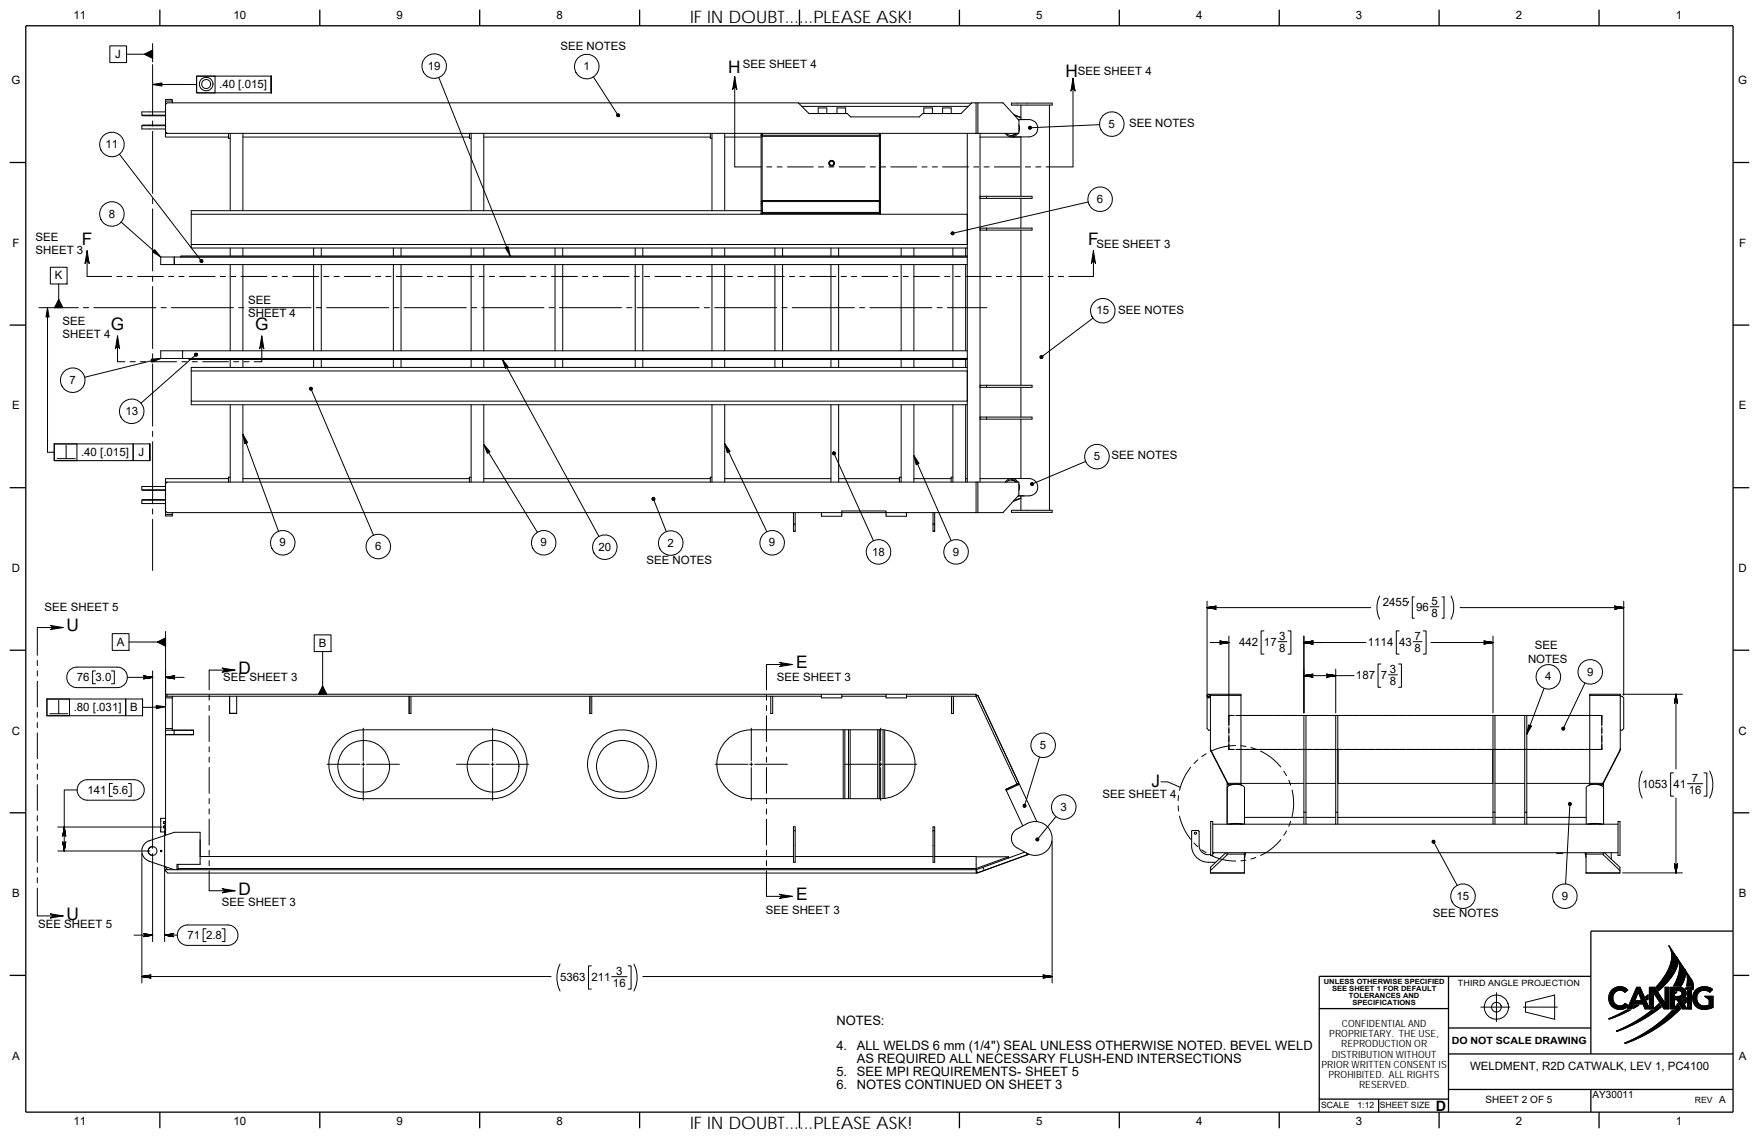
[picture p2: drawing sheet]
<svg xmlns="http://www.w3.org/2000/svg" width="432mm" height="279mm" viewBox="0 0 432 279" stroke-linecap="round" stroke-linejoin="round" font-family="sans-serif">
<g fill="none" stroke="#000" stroke-width=".32">
<path d="M6.3 6.3h419.1v266.8h-419.1zM39.2 2.4v3.9M78.5 2.4v3.9M117.8 2.4v3.9M157 2.4v3.9M196.3 2.4v3.9M235.5 2.4v3.9M274.8 2.4v3.9M314 2.4v3.9M353.3 2.4v3.9M392.5 2.4v3.9M2.4 39.9h3.9"/>
<path d="M425.4 39.9h4M2.4 79.8h3.9M425.4 79.8h4M2.4 119.7h3.9M425.4 119.7h4M6.3 139.7h.1M425.4 139.7h.1M2.4 159.6h3.9M425.4 159.6h4M2.4 199.6h3.9M425.4 199.6h4M2.4 239.5h3.9"/>
<path d="M355.6 239.7v33.4M390.5 239.7h-66.7v33.3M425.4 228.6h-34.9v30.2M425.4 239.5h4M323.8 247.6h31.8M355.6 252.4h34.9M355.6 258.8h69.8M39.2 273v4M78.5 273v4M117.8 273v4M157 273v4M196.3 273v4"/>
<path d="M235.5 273v4M274.8 273v4M314 273v4M323.8 269.9h31.8M338.4 269.9v3.2M353.3 273v4M355.6 267.5h69.8M390.5 267.5v5.5M392.5 273v4"/>
</g>
<g fill="none" stroke="#000" stroke-width=".25">
<path d="M27 11.3h4.1v4.1h-4.1zM31.1 13.3h6.4M37.5 10.7v4.5M37.5 15.9v12.5M48.3 18.7h18.3v4.1h-18.3zM48.3 18.7v4.1h4.5v-4.1M107.7 19l17.5 43.8M145.7 18.9l6 9.4M180.4 18.8v22.2h6.5M263.4 19.2v21.8h-6.6M29.3 37.9l20.1 26.2M34.8 28.3h5.8"/>
<path d="M34.8 30.9h5.8M37.5 20.7h10.8M37.5 29.7v1.3M37.5 32.2v15.3M40.6 30.7h-5.5l-.3 .2v.8h5.8v2h15.5M40.6 24.8h1.7M40.6 25.6l.4-.3h155l2.6 2.6h9.4l.8 .8h16.9l.8-.8h9.4l2.6-2.6h1.1v7.4h-198.6M40.6 25.3v2.2h-5.8v.8l.3 .1h5.5M40.6 32.3l.4 .4M42.3 24.8v.5M42.3 24.8v-.4h-1.7v8.3h.4M56.1 32.7v1.3h.4"/>
<path d="M56.5 32.7v19M59.6 32.7v19M59.6 33.7h55.6M115.2 32.7v1.3h.5M115.7 32.7v19M118.8 32.7v19M118.8 33.7h55.6M174.4 32.7v1.3h.4M174.8 32.7v19M177.9 32.7v19M177.9 33.7h8.9M186.8 33.2h29.3"/>
<path d="M186.8 32.7v17.3M187.1 33.5h28.8M187.1 33v.2M187.1 32.7v19.9M196 25.3h42.5M196.8 26.1h40.9M200.9 27.9v-1.4h2.1v1.4M205.5 27.9v-1.4h2.1v1.4M215.9 33v.2M215.9 32.7v19.9M216.1 32.7v17.3M226.8 27.9v-1.4h2.1v1.4"/>
<path d="M231.4 27.9v-1.4h2.1v1.4M237.4 32.7v85.7M239.6 32.7h.5M239.6 25.3h.5M240.1 25.3h6.2l3.8 4.2v3.2h-10zM240.6 32.7v85.7M246.8 32.7a1.83 1.83 0 0 0 3.1 0M247.1 32.7a1.53 1.53 0 0 0 2.3 0M248.2 33.3h.1M248.3 25.3h10v.5h-10zM248.3 33.3l.6-.2 .6-.4-.6 .4zM248.9 28.1l1.7 .7"/>
<path d="M249 28.3l1.6 .6M250 29.4h2.6a2.13 2.13 0 0 1 2.1 2.1 2.13 2.13 0 0 1-2.1 2.1l-12 .1M250.1 30.7l.2 .8-.2 .8M250.6 25.8v3.6M250.6 33.6v14.6M257.6 25.8v99.5M269.9 30.6l-17.1 .8M29.7 54.5l9.8 8.6M37.5 48.7v1.3M37.5 51.3v15.2M46.9 52.6v7.4h190.5M46.9 52.6h190.5"/>
<path d="M186.8 51.7h-139.9v.9M186.8 50v2.6M186.8 50h.3v.5M186.8 49.5h29.3M186.8 52.5h.3M187.1 51.7h.1M187.1 49.2h28.8v.5M187.1 49.5v.2M187.1 51.5h.1M188.2 41h1.3M190.8 41h1.2M193.3 41h6.3"/>
<path d="M200.9 41h1.3M203.5 41h1.2M206 41h6.3M213.6 41h1.3M215.9 51.7h.1M215.9 52.5h.2M215.9 51.5h.1M215.9 52.2h-28.8v.2h28.8M216.1 50v2.6M216.1 50h-.2v.5M216.2 41h1.2M218.7 41h6.3"/>
<path d="M226.3 41h1.3M228.9 41h1.2M231.4 41h6.3M239 41h1.3M240.6 56h12.7v.5h-12.7M240.6 48.2h12.7v.5h-12.7M240.6 48.2v.5M240.6 56v.5M241.6 41h1.2M242.2 48.2v.5M242.2 56v.5M244.1 41h6.3"/>
<path d="M250.6 48.7v7.3M250.6 56.5v38.1M251.7 41h1.3M254.3 41h1.2M267.1 49.6l-33.3 7.7M9.5 75.5h9.7M11.7 75.5v35.5h1.6M12.4 65.6h4.1v4.1h-4.1zM14.4 69.7v5.8M20.5 75.5h1.3M21.4 61.5v6.4h6M23 75.5h15.3"/>
<path d="M28.7 67.9h1.3M31.2 67.9h1.3M33.8 67.9h6.3M37.5 67.8v1.3M37.5 70.3v15.3M39.5 75.5h1.3M41.4 67.9h1.3M42.1 75.5h15.2M43.9 67.9h1.3M46.5 67.9h6.3M46.9 60v.9h190.5M54.1 67.9h1.3"/>
<path d="M56.5 60.9v1.9M56.5 65v21.1M56.6 67.9h1.3M58.6 75.5h1.3M59.2 67.9h6.3M59.6 60.9v1.9M59.6 65v21.1M61.1 75.5h15.3M66.8 67.9h1.3M69.3 67.9h1.3M71.9 67.9h6.3M77 60.9v1.9"/>
<path d="M77 65v21.1M77.6 75.5h1.3M78.9 60.9v1.9M78.9 65v21.1M79.5 67.9h1.3M80.2 75.5h15.2M82 67.9h1.3M84.6 67.9h6.3M92.2 67.9h1.3M94.7 67.9h1.3M96.6 60.9v1.9M96.6 65v21.1"/>
<path d="M96.7 75.5h1.3M97.3 67.9h6.3M98.4 60.9v1.9M98.4 65v21.1M99.2 75.5h15.3M104.9 67.9h1.3M107.4 67.9h1.3M110 67.9h6.3M115.7 60.9v1.9M115.7 65v21.1M115.7 75.5h1.3M117.6 67.9h1.3"/>
<path d="M118.3 75.5h15.2M118.8 60.9v1.9M118.8 65v21.1M120.1 67.9h1.3M122.7 67.9h6.3M130.3 67.9h1.3M132.8 67.9h1.3M134.8 75.5h1.3M135.4 67.9h6.3M136.2 60.9v1.9M136.2 65v21.1M137.3 75.5h15.3"/>
<path d="M138.1 60.9v1.9M138.1 65v21.1M143 67.9h1.3M145.5 67.9h1.3M148.1 67.9h6.3M153.8 75.5h1.3M155.7 67.9h1.3M155.9 60.9v1.9M155.9 65v21.1M156.4 75.5h15.2M157.8 60.9v1.9M157.8 65v21.1"/>
<path d="M158.2 67.9h1.3M160.8 67.9h6.3M168.4 67.9h1.3M170.9 67.9h1.3M172.9 75.5h1.3M173.5 67.9h6.3M174.8 60.9v1.9M174.8 65v21.1M175.4 75.5h15.3M177.9 60.9v1.9M177.9 65v21.1M181.1 67.9h1.3"/>
<path d="M183.6 67.9h1.3M186.2 67.9h6.3M190.2 60.9v1.9M190.2 65v21.1M191.9 75.5h1.3M192.1 60.9v1.9M192.1 65v21.1M193.8 67.9h1.3M194.5 75.5h15.2M196.3 67.9h1.3M198.9 67.9h6.3M204 60.9v1.9"/>
<path d="M204 65v21.1M205.9 60.9v1.9M205.9 65v21.1M206.5 67.9h1.3M209 67.9h1.3M211 75.5h1.3M211.6 67.9h6.3M213.5 75.5h15.3M219.2 67.9h1.3M221.2 60.9v1.9M221.2 65v21.1M221.7 67.9h1.3"/>
<path d="M224.3 67.9h6.3M224.3 60.9v1.9M224.3 65v21.1M230 75.5h1.3M231.9 67.9h1.3M232.6 75.5h9.7M233.9 60.9v1.9M233.9 65v21.1M234.4 67.9h1.3M237 67.9h6.3M237 60.9v1.9M237 65v21.1"/>
<path d="M237.4 62.8h-193v.3h193h-194.6v1.9v-1.9h-3.3v1.9h197.9M244.6 67.9h1.3M247.1 67.9h1.3M249.7 67.9h6.3M257.3 67.9h1.3M259.8 67.9h1.3M268.3 78.1l-12.6 9.6M268.4 61.5v6.4h-6M28.9 82.5v6.3h1.8M31.9 88.8h1.3M34.5 88.8h1.3M37 88.8h6.4"/>
<path d="M37.5 86.8v1.3M37.5 89.4v15.2M39.5 88h197.9h-191v.3h191M39.5 88l-18.7 4.6M44.6 88.8h1.3M44.8 86.1v1.9M46.9 91.1v7.4h190.5M46.9 98.5v.9h190.5M46.9 91.1h190.5M47.2 88.8h1.3M48.1 87.1l-13.5 11.9M49.7 88.8h6.4"/>
<path d="M56.5 88.3v1.9M56.5 99.4v19M57.3 88.8h1.3M59.6 88.3v1.9M59.6 99.4v19M59.9 88.8h1.3M64.3 82.5v6.3h-1.9M76.3 95.4l15.4 36M77 88.3v1.9M78.9 88.3v1.9M96.6 88.3v1.9M98.4 88.3v1.9"/>
<path d="M115.7 88.3v1.9M115.7 99.4v19M118.8 88.3v1.9M118.8 99.4v19M123.3 88.3l23.7 43.4M136.2 88.3v1.9M138.1 88.3v1.9M155.9 88.3v1.9M157.8 88.3v1.9M174.8 88.3v1.9M174.8 99.4v19M177.9 88.3v1.9"/>
<path d="M177.9 99.4v19M190.2 88.3v1.9M192.1 88.3v1.9M204 88.3v1.9M204 99.4v19M205.9 88.3v1.9M205.9 99.4v19M221.2 88.3v1.9M221.2 99.4v19M224.3 88.3v1.9M224.3 99.4v19M233.9 88.3v1.9"/>
<path d="M233.9 99.4v19M237 88.3v1.9M237 99.4v19M237.4 90.2h-190.5v.9M237.4 86.1h-197.9v1.9M240.6 94.6h12.7v.5h-12.7M240.6 94.6v.5M242.2 94.6v.5M250.6 95.1v7.3M13.3 109h23.5v4.1h-23.5zM13.3 109v4.1h5.6v-4.1M14 112.6h4.5"/>
<path d="M16.2 109.3v3.3M32.7 109v4.1M37.5 105.9v1.3M37.5 108.4v15.3M41 118.4h-.4v7.5M41 118.4h209.1v3.2l-3.9 4.2-6.1 .1M41 118.4l-.4 .4v7.9h1.7v-.8M56.1 117.5h-15.5v1.9h-5.8v.8l.3 .2h5.5M56.5 117.2h-.4v1.2M59.6 106.7l8.8 23.7M59.6 117.5h55.6M115.7 117.2h-.5v1.2"/>
<path d="M118.8 109.2l13.1 21.5M118.8 117.5h55.6M174.8 117.2h-.4v1.2M177.9 108.9l10.4 21.7M177.9 117.5h26.1M204.7 111.3l9.7 21.5M205.9 117.5h14.9M221.2 117.2h-.4v1.2M224.3 111.9l9.2 20.8M224.3 117.5h9.2M233.9 117.2h-.4v1.2M237 117.5h.4"/>
<path d="M239.6 118.4v7.5h-22.1v-.4h-10.8v.4h-165.7l-.4-.4M240.1 118.4v7.5h-.5M240.6 102.4h12.7v.5h-12.7M240.6 117.5h7.4M240.6 102.4v.5M242.2 102.4v.5M246.8 118.4a1.82 1.82 0 0 1 3.1 0M247.1 118.4a1.51 1.51 0 0 1 2.3 0M248.2 117.8l.7 .2 .6 .4M248.3 117.5h4.3a2.12 2.12 0 0 1 2.1 2.1 2.12 2.12 0 0 1-2.1 2.1l-2.6 .1M250.1 118.8l.2 .8-.2 .8M250.6 102.9v14.6"/>
<path d="M266.5 113.3l-13.2 5.6M34.8 122.8h5.8M34.8 120.2h5.8M37.5 124.9v1.3M37.5 127.5v12.6M40.6 122.7h-5.5l-.3 .1v.8h5.8M40.6 125.9h.1M40.6 126.3h1.7M160.4 122.5l3.2 8M194.8 128.6h.4v1.9h-.4zM194.8 125.9v2.7M195.2 125.9v2.7"/>
<path d="M201.6 125.9v.8h5.1v-.8h10.8v.8h5v-.8M229 128.6h.4v1.9h-.4zM229 125.9v2.7M229.4 125.9v2.7M248.3 125.3h10v.5h-10zM250.6 121.8v3.5M250.6 122.3l-1.7 .6M250.6 122.4l-1.9 .7M15.5 154.1h-6.3v6.8M27.6 155.6h4.1v4.1h-4.1zM31.7 157.6h8.9M40.6 155v23.9"/>
<path d="M77.1 155.9h4.2v4.1h-4.2zM79.2 160v10.5M296.3 149.2h40.2M296.3 147.6v23.1M297.1 157.8h4.6M301.7 156.2v22.1M310.3 154.9h-.7v5.7h.7M313.7 157.5h2.2M316.2 154.9h.7v5.7h-.7M320.1 156.2v18.8M320.1 157.8h15.2M338.7 146.3a6.3 6.3 0 0 0 0 5.7"/>
<path d="M343.5 154.9h-.7v5.7h.7M345.8 147.7h.1M346.9 157.5h2.2M347.2 146.6h-.5v5.2h.5M349.4 154.9h.7v5.7h-.7M351.1 149h2.1M351.3 157.8h15.2M354 146.6h.5v5.2h-.5M356.2 146.3a6.3 6.3 0 0 1 0 5.7M358.4 149.2h40.2M366.5 156.2v18.8M398.6 147.6v23.1"/>
<path d="M9.2 162.2v1.2M9.2 164.7v1.3M9.2 167.2v6.4M9.2 174.9v1.2M9.2 177.4v1.3M9.2 179.9v6.4M11.5 171.6h23.5v4.1h-23.5zM11.5 171.6v4.1h5.6v-4.1M12.2 175.2h4.4M14.4 171.9v3.3M17.1 164.5l.6-.4 1.2-.3h9.9a2.52 2.52 0 0 1 2.5 2.5 2.52 2.52 0 0 1-2.5 2.5h-9.9a2.53 2.53 0 0 1-2.3-1.5 2.53 2.53 0 0 1 .5-2.8zM23.4 164.7h-.7v3.2h.7"/>
<path d="M27.3 164.7h.8v3.2h-.8M30.9 171.6v4.1M31.3 166.3h6.2M37.5 164.7v43.6M40.6 179.3h.1M40.6 179.3v1h6.9M40.6 178.9h1.7M40.6 166.3h4.6M40.6 178.9v.4h1.7M40.6 171.3h1.7M40.6 173.5l-5.6 .2M41 170.9v-.4h-.4v.4h161"/>
<path d="M41 170.5h181.5M42.3 170.9v8.4M42.3 179.3h5.2M51.4 170.6v1.3M51.4 173.2v1.3M51.4 175.7v6.4M56.4 170.9v4.3h1.7v-4.3M57.7 164.5h-6.3v4.9M89.2 178.8v8M100.4 170.9v4.3h.5v-4.3M120.9 178.8v8M144.8 170.9v4.3h.5v-4.3"/>
<path d="M184.4 178.8v8M188.2 170.6v1.3M188.2 173.2v1.3M188.2 175.7v6.4M189.7 170.9v4.3h-.5v-4.3M194.5 163.2h-6.3v6.2M201.6 170.5v.8h5.1v-.8M206.7 170.9h10.8M207 179.2v16.9M207.4 179.2v16.9M208.3 179.2v16.9M208.7 179.2v16.9"/>
<path d="M215.5 179.2v16.9M215.9 179.2v16.9M216.2 178.8v8M216.8 179.2v16.9M217.2 179.2v16.8M217.5 170.5v.8h5v-.8M222.5 170.5h17.1v.4M222.5 170.9h17.1M233.6 170.9v4.3h.5v-4.3M239.6 170.9l10.1 21.6-2.8 1.3 4.2 9M239.6 170.5v.4M240.1 170.7l10 21.9"/>
<path d="M240.1 170.7l-.5 .2M240.1 170.7h.1M296.4 171.2l-.1 7.7 .4 .4h.4M297 170.9l-.5 .3M297.1 170.9h.1M297.1 170.7h7.5M301.7 175.8v.1M301.7 175.7h1.2h-1.2v1.2M301.7 178.6v1.6M303.4 175.7h1.2M303.6 175.7h87.9M320.1 165.9h12.3"/>
<path d="M320.1 175.7v26.7M320.6 175.7v26.7M327.9 164.3v10.7M339 163h-.7v5.7h.7M340.8 165.7h2.2M343.3 163h.7v5.7h-.7M366.5 175.7v26.7M367 175.7v26.7M379 169l-4.2 11.3M389.1 167.7l-5.3 11.2M390.2 170.7h7.5v13.1M391.2 175.7h2"/>
<path d="M391.9 175.7h1.3v2.6M393.2 175.7v1.2M393.2 178.6v1.6M393.2 175.7h.1M397.7 170.7v-.2h-7.5v22h.6M397.7 170.9h.5l.4 .4v7.6l-.4 .4h-.5M398.4 170.5h14.6M411.4 170.5v18.3M9.2 187.6v1.2M9.2 190.1v1.3M9.2 192.6v6.4M18.9 194h-3.1v14.9"/>
<path d="M19.7 192.2l.6-.5 1.2-.3h11.4a2.52 2.52 0 0 1 2.5 2.6 2.52 2.52 0 0 1-2.5 2.5h-11.4a2.52 2.52 0 0 1-2.4-1.6 2.52 2.52 0 0 1 .6-2.7zM27.6 192.4h-.7v3.1h.7M31.5 192.4h.7v3.1h-.7M42.7 180.3v-1h4.8v1M46.9 180.3v.1M47.5 180.3l-6.9 .1v24.7M51.4 183.3v1.3M51.4 185.9v1.3M51.4 188.4v6.4M51.4 196v1.3M51.4 198.6v1.3M80.3 187.6h8.1"/>
<path d="M83.2 181.7a8.3 8.3 0 0 1 6-2.5h31.7a8.5 8.5 0 0 1 8.5 8.4 8.5 8.5 0 0 1-8.5 8.5h-31.7a8.5 8.5 0 0 1-7.8-5.2 8.5 8.5 0 0 1 1.8-9.2zM88.8 187.6h.8M89.2 187.2v.8M89.2 188.4v8.1M90 187.6h8M112.1 187.6h8M120.5 187.6h.8M120.9 187.2v.8M120.9 188.4v8.1M121.7 187.6h8.1M175.6 187.6h8M178.4 181.7a8.3 8.3 0 0 1 6-2.5h31.8a8.5 8.5 0 0 1 8.4 8.4 8.5 8.5 0 0 1-8.4 8.5h-31.8a8.5 8.5 0 0 1-7.8-5.2 8.5 8.5 0 0 1 1.8-9.2z"/>
<path d="M184 187.6h.8M184.4 187.2v.8M184.4 188.4v8.1M185.2 187.6h8.1M188.2 183.3v1.3M188.2 185.9v1.3M188.2 188.4v6.4M188.2 196v1.3M188.2 198.6v1.3M207.3 187.6h8.1M215.8 187.6h.8M216.2 187.2v.8"/>
<path d="M216.2 188.4v8.1M217 187.6h8M246.1 183.8l.2 .4M247 194.1l3.3-1.5 4.2 9.1M248.1 193.3l-1.2 .5M248.1 193.3h.1M250 192.7l-.2-.2-2.9 1.3M250.1 192.3l-.4 .2M255.2 185.9l-3.7 11.9M285 192h1.7l3.1 1.3M289.2 197.8l.1 1.3M289.3 195.3l-.1 1.3"/>
<path d="M292.3 188.4l-1.8 3-1 2.7M294 186.6l-.9 .9M296.1 185.1l-1.1 .7M297.1 183.8l4.3 8.5M301.2 192.2v.3M301.4 192.3v.2l-4.3-8.4v-13.6h7.5v22h-.5M301.4 192.3h18.7M301.4 192.5h1.3M301.7 183.7v.2M301.7 181.8v1.6M301.7 192.9v-.4h-.5v1.3M301.7 182.7v1.3h1.2"/>
<path d="M301.7 180.5v1.6M303.3 183l-2.9 .4-3.2 1M303.4 184h1.2M303.6 184h87.9M304.6 183.1l1.3 .2M304.9 192.8l-1.5-.3-1.5 .3M307.1 183.5l1.2 .4M309.5 184.4l2.3 1.4 2.6 2.5M315.2 189.4l.6 1M316.4 191.6l.4 1.2M317.2 194l.4 3.2-.4 3.3M320.1 199.4h.5"/>
<path d="M320.6 192.3h7.3M327.9 199.4v-23.7h.5v26.7M328.4 199.4h-.5v3M328.4 192.3h38.1M328.5 184v8.3M366.4 184v8.3M366.5 199.4h.5M367 192.3h7.3M374.3 199.4v-23.7h.5v26.7M374.8 199.4h-.5v3M385.4 197.4l-1.1 19.6M391.2 184h2"/>
<path d="M391.9 184h1.3M392.2 192.5h1.4M393 192.8l-1.5-.3-1.5 .3M393.2 183.7v.2M393.2 181.8v1.6M393.2 184h.1M393.2 180.5v1.6M393.2 182.7v1.3M393.2 192.5v.4M393.5 192.3h-18.7M393.6 192.2v10.2M393.6 193.4a2.4 2.4 0 0 0-2.8-.8 1.26 1.26 0 0 0-1.4 .8v9"/>
<path d="M397.7 183.8v.5l-4.2 8.2v-.2M397.7 183.8l-4.2 8.5M403.1 189.3a7.5 7.5 0 0 0 0 6.6M410.8 189.8h-.7v5.7h.7M411.4 195.9v18.4M414.3 192.4h3.7M418.3 189.8h.7v5.7h-.7M419.7 189.3a7.4 7.4 0 0 1 0 6.6M9.2 218v6.9h6.3M9.2 200.3v1.2M9.2 202.8v1.3M9.2 205.3v6.4"/>
<path d="M9.2 213v1.2M9.2 215.5v1.3M14.2 208.9h22.6M14.2 203.1h25.6M34.8 209.6v31.7M36.4 208.9l.3 .8 .8 .3M36.6 211.4l-.7-.3-.6-.7-.5-1.2 .3-1.5 1.1-1.1 6.6-2.3h6.3v7.9h-5.4M36.6 211.5l6.2 2M37.5 209.6v21.6M37.5 207.9l-.8 .3-.3 .7M39.4 208.9l.2-.1 .2 .2-.3 .1zM40.4 203.7v27.5"/>
<path d="M40.4 202.8l.2 .1-.4-.1v.4h.4M40.4 202.8l-.3 .1 .1 .3h.4M40.6 201.9l-.2-.2-.3 .3 .3 .2 .2-.1M40.6 201.9l-.2-.2-.3 .3 .2 .2 .3-.1M40.6 200.9h-1.1v3.4h1.1M40.6 212.8l.6 .7M43.7 212.2v1.3M43.7 212.2h-.3v1.3M49.1 210.3h145.7M49.1 206.2h.1M51.4 213.8v4.9h6.3M51.4 201.1v6.4"/>
<path d="M51.4 208.7v1.3M51.4 211.3v1.3M188.2 213.8v6.3h6.3M188.2 201.1v6.4M188.2 208.7v1.3M188.2 211.3v1.3M194.8 203.9h.4v7.8h-.4zM195.2 203.9v-.9h-.4v.9M195.2 210.3h33.8M229 203.9h.4v7.8h-.4zM229.4 203.9v-.9h-.4v.9M229.4 210.3h10.2l.1 4.1"/>
<path d="M239.6 210.4h8M239.7 213.5l1.6-.6 .3 .8-1.7 .6zM239.7 213.5h-199.1v.3l.6 .6h198.5M239.9 214.3h.1M247.6 210.4l-8 2.8h-195.9M247.6 210.4v.3M249.1 203.9l3-1.7a4.2 4.2 0 0 1 5 .8 4.2 4.2 0 0 1 .6 5l-.5 .7a4.2 4.2 0 0 1-5.1 .8l-2.7-1.5-.8-.8-.3-.7v-1l.3-.9zM251.5 209.2l-10.2 3.7M252 209.4l.1 .5 .5-.2-12.7 4.6M258.3 206.5v34.8M259.2 200.5l-4.5 5.6M289.5 200.4l1 2.7 1.8 2.9"/>
<path d="M292.5 204.2v3.8l.4 1.4 .7 1 .7 .6 1.2 .5 1.1 .2M293.1 207l.9 .9M294.1 203.9l.3 .3v3.5l.3 1 .9 .9 .8 .2h.8M294.1 203.9h-1.4l-.2 .3M295 208.7l1.1 .7M296.6 211.7h1.8M297.1 214.3h8.4M297.2 210l3.2 1.1 2.9 .3M297.2 201.7h.5v8.3h-.5zM297.7 209.4h99.5M297.7 202.4h99.5M298 209.4l-.3 .2"/>
<path d="M301.2 209.7h4.3M301.2 209.4v.5l-4.1 3.8M302.2 202.3l-.4 .1M302.2 202.3l-.7 .1M302.2 202.3l1-.1 1.3 .1M302.2 202.3h2.3M304.5 202.3l.8 .1M304.6 202.3l.3 .1M305.5 209.4v5h-8.4v-1.5l3.8-3.5M305.5 202.4v-9a1.23 1.23 0 0 0-1.4-.8 2.42 2.42 0 0 0-2.9 .8v9M305.5 200.7h14.6M305.8 209.4l-.3 1.5"/>
<path d="M305.8 211.2l-1.2 .1M308.3 210.5l-1.2 .4M314.4 206.1l-2.6 2.5-2.3 1.4M315.8 204l-.6 1.1M316.8 201.7l-.4 1.2M320.6 200.7h7.3M328.4 200.7h38.1M351.9 206.7l5.8 10.7M367 200.7h7.3M374.8 200.7h14.6M383.6 209.4a.47 .47 0 0 1-.7 .1h-.7v-.1M389.1 209.4l.2 1.1"/>
<path d="M389.3 209.4v5l8.4-.1M389.3 209.7h4.3M390.3 202.3l-.3 .1M390.4 202.3h2.3M390.4 202.3l-.8 .1M390.4 202.3l.9-.1 1.4 .1M392.7 202.3l.7 .1M392.7 202.3l.4 .1M393.6 209.4v.5l4.1 3.8M393.9 209.4l3.8 3.5v.8M395.5 209.4v1.5M397.2 201.7h.5v8.3h-.5z"/>
<path d="M397.7 213.7v.6h-8.4M398.3 214.3h14.7M32.9 229.6h4.6M34.8 239.8h100.5M40.4 229.6h3.1M44.3 227.8l.5-.4 1.2-.3h9.9a2.51 2.51 0 0 1 2.5 2.5 2.51 2.51 0 0 1-2.5 2.5h-9.9a2.51 2.51 0 0 1-2.3-1.5 2.51 2.51 0 0 1 .6-2.8zM50.6 228h-.7v3.2h.7M54.5 228h.7v3.2h-.7M137.5 236.7a7.5 7.5 0 0 0 0 6.6M145.2 237.2h-.7v5.6h.7M150.2 239.8h3.7M154.2 237.2h.7v5.6h-.7"/>
<path d="M155.6 236.7a7.4 7.4 0 0 1 0 6.6M157.8 239.8h100.5M409.7 232.2l1.8 2.7 .3 .7a4.5 4.5 0 0 1-1.1 3.7l-1.3 1.7-2.3 2.3-.6-.9a13.7 13.7 0 0 0 3.9-7.3 4.4 4.4 0 0 0-.7-2.9zM411.5 234.9l1.9 2.8a4 4 0 0 1-.8 4.4h-1.8a6.9 6.9 0 0 0 .7-7.1zM413.5 238l2 3 .2 1-.2 1v-.9h-1.5a5.2 5.2 0 0 0-.5-4.1zM363.5 247.3h7.1M367.3 243.7v7.1M374 247.3h8.3M374.5 246.1l7.1-1.8v6l-7.1-1.8zM394.9 250.1l4.3-2.1h.9l-3.3 1.6-1.8 .6zM395.5 243.3a2.95 2.95 0 0 1 2.9-1l1.2 .8-.7 .5-.7-.4h-.9l-1.1 .7a2.2 2.2 0 0 0 .1 2.3l.4 .5 .6 .3 1-.1 .6-.6 .8 .6a2.72 2.72 0 0 1-3.1 .7 2.72 2.72 0 0 1-1.7-2.6l.1-.7zM396.8 253.1a35.6 35.6 0 0 0 8.7-5.1h.6v-.6l1.2-1 .5 .8a36.6 36.6 0 0 1-10.9 6z"/>
<path d="M398.8 256.1a32.8 32.8 0 0 0 11.8-8.1h.7a1.97 1.97 0 0 1 .6-1.6l.6 1.3a35.8 35.8 0 0 1-13.6 8.5zM401.2 246.8h1.1l-1.4 .8zM401.8 242.4h.8l2.3 5.3v-5.3h1.3l2.5 3.9v-3.9h1v5.3h-1.2l-2.6-4.1-.1 4.1h-2l-.5-1.2h-2.3l-.5 1.2h-1zM402.2 243.5l.8 2.2h-1.7zM404 244.8l.6-.5v1l-.3 .2zM405.8 243.6h.1M410.1 242.4h2.5l1 .6 .3 .6-.1 1-.5 .5-.6 .3 1.4 2.3h-1.2l-1.2-2.3h-.7v2.3h-.9zM411 243.2l1.6 .2 .3 .4-.1 .5-.6 .3h-1.2zM411.3 243.5h.3l-.3 .4zM413.2 245.6l.7-.7v1.1l-.2 .4zM413.9 242.4v.5zM414.3 242.4h.9v5.3h-.9z"/>
<path d="M416.1 243.3a3.2 3.2 0 0 1 4.3-.4l-.7 .7a1.9 1.9 0 0 0-2-.4l-.8 .6a2.14 2.14 0 0 0 0 2.5l1 .7 1.6-.3 .1-1.3-1.1-.8h2v2.7a3.6 3.6 0 0 1-4-.1 2.7 2.7 0 0 1-1-2.2l.1-.7z"/>
<circle cx="106.6" cy="16.2" r="3"/>
<circle cx="144" cy="16.3" r="3"/>
<circle cx="27.5" cy="35.5" r="3"/>
<circle cx="50.6" cy="20.6" r="1.11"/>
<circle cx="50.6" cy="20.6" r="1.66"/>
<circle cx="272.9" cy="30.5" r="3"/>
<circle cx="27.5" cy="52.5" r="3"/>
<circle cx="204.1" cy="40.1" r=".5"/>
<circle cx="204.1" cy="40.1" r=".66"/>
<circle cx="204.2" cy="40.1" r=".69"/>
<circle cx="270.1" cy="48.9" r="3"/>
<circle cx="270.7" cy="76.3" r="3"/>
<circle cx="17.9" cy="93.3" r="3"/>
<circle cx="32.3" cy="101" r="3"/>
<circle cx="269.3" cy="112.1" r="3"/>
<circle cx="69.4" cy="133.3" r="3"/>
<circle cx="92.9" cy="134.2" r="3"/>
<circle cx="133.5" cy="133.3" r="3"/>
<circle cx="148.5" cy="134.3" r="3"/>
<circle cx="164.7" cy="133.3" r="3"/>
<circle cx="189.6" cy="133.3" r="3"/>
<circle cx="215.7" cy="135.5" r="3"/>
<circle cx="234.7" cy="135.5" r="3"/>
<circle cx="296.7" cy="170.9" r=".33"/>
<circle cx="296.7" cy="170.9" r=".44"/>
<circle cx="380.1" cy="166.2" r="3"/>
<circle cx="390.4" cy="165" r="3"/>
<circle cx="89.3" cy="188.1" r="6.4"/>
<circle cx="121" cy="188.1" r="6.4"/>
<circle cx="152.7" cy="187.6" r="8.5"/>
<circle cx="152.8" cy="188.1" r="6.4"/>
<circle cx="256.1" cy="183" r="3"/>
<circle cx="261.1" cy="198.1" r="3"/>
<circle cx="37.5" cy="208.9" r="1.07"/>
<circle cx="293.4" cy="204.6" r=".26"/>
<circle cx="359.1" cy="220" r="3"/>
<circle cx="384.1" cy="220" r="3"/>
<circle cx="367.3" cy="247.3" r="2.98"/>
<circle cx="367.3" cy="247.3" r="1.2"/>
</g>
<g fill="#000" stroke="#000" stroke-width=".25">
<path d="M35.4 13.3l2.1-1v2z" fill-rule="evenodd"/>
<path d="M37.5 20.7l2.3-.3v.7z" fill-rule="evenodd"/>
<path d="M151.4 28.1a.39 .39 0 0 1 .6-.1 .39 .39 0 0 1-.1 .6l-.2-.3 .2 .3h-.4z" fill-rule="evenodd"/>
<path d="M180.4 18.8l.5 3.2-.3-.4-.2-.1-.3 .1-.2 .4z" fill-rule="evenodd"/>
<path d="M252.6 31.1a.38 .38 0 0 1 .6 .1 .38 .38 0 0 1-.3 .5 .38 .38 0 0 1-.4-.3h.3h-.3z" fill-rule="evenodd"/>
<path d="M263.4 19.2l.5 3.2a.51 .51 0 0 0-.5-.5 .51 .51 0 0 0-.5 .5z" fill-rule="evenodd"/>
<path d="M233.6 57a.39 .39 0 0 1 .6 .1 .39 .39 0 0 1-.2 .6 .39 .39 0 0 1-.5-.3l.3-.1-.3 .1z" fill-rule="evenodd"/>
<path d="M11.7 75.5l.3 2.3h-.7z" fill-rule="evenodd"/>
<path d="M14.4 73.5l1 2h-2z" fill-rule="evenodd"/>
<path d="M21.4 61.5l.5 3.2-.5-.5-.3 .1-.2 .4z" fill-rule="evenodd"/>
<path d="M38 61.3l1.5 1.8-2-1.2z" fill-rule="evenodd"/>
<path d="M49.1 63.9a.38 .38 0 0 1 .6-.1 .38 .38 0 0 1 0 .6l-.3-.3 .3 .3h-.4z" fill-rule="evenodd"/>
<path d="M124 60.9l.7-.3 .5 2.2z" fill-rule="evenodd"/>
<path d="M268.4 61.5l.5 3.2-.2-.4-.3-.1-.2 .1-.3 .4z" fill-rule="evenodd"/>
<path d="M28.9 82.5l.5 3.1a.51 .51 0 0 0-.5-.4 .51 .51 0 0 0-.6 .4z" fill-rule="evenodd"/>
<path d="M37.1 88.2l2.4-.2-2.2 .9z" fill-rule="evenodd"/>
<path d="M47.9 86.8h.5l-.3 .3 .3-.3v.5h-.6z" fill-rule="evenodd"/>
<path d="M64.3 82.5l.5 3.1a.51 .51 0 0 0-.5-.4 .51 .51 0 0 0-.5 .4z" fill-rule="evenodd"/>
<path d="M76.1 95.2l.1-.1 .1 .3-.1-.3 .4 .1v.5a.38 .38 0 0 1-.5 0 .38 .38 0 0 1 0-.5z" fill-rule="evenodd"/>
<path d="M123.3 88.3l1.5 1.8-.7 .3z" fill-rule="evenodd"/>
<path d="M255.4 87.4a.38 .38 0 0 1 .6 0 .38 .38 0 0 1-.1 .6 .38 .38 0 0 1-.5-.1l.3-.2-.3 .2z" fill-rule="evenodd"/>
<path d="M59.6 106.7l1.2 2-.7 .2z" fill-rule="evenodd"/>
<path d="M118.8 109.2l1.5 1.7-.7 .4z" fill-rule="evenodd"/>
<path d="M177.9 108.9l1.3 1.9-.7 .4z" fill-rule="evenodd"/>
<path d="M204.4 111h.2l.1 .3-.1-.3a.38 .38 0 0 1 .5 .3 .38 .38 0 0 1-.5 .4 .38 .38 0 0 1-.2-.7z" fill-rule="evenodd"/>
<path d="M224.3 111.9l1.3 1.9-.7 .3z" fill-rule="evenodd"/>
<path d="M253.1 118.6a.38 .38 0 0 1 .5 0 .38 .38 0 0 1-.1 .6 .38 .38 0 0 1-.5-.2l.3-.1-.3 .1z" fill-rule="evenodd"/>
<path d="M160.1 122.2h.2l.1 .3-.1-.3a.38 .38 0 0 1 .5 .4 .38 .38 0 0 1-.6 .3 .38 .38 0 0 1-.1-.7z" fill-rule="evenodd"/>
<path d="M12.3 153.6l3.2 .5-3.2 .5a.51 .51 0 0 0 .5-.5 .51 .51 0 0 0-.5-.5z" fill-rule="evenodd"/>
<path d="M38.6 157.6l2-1v2.1z" fill-rule="evenodd"/>
<path d="M296.3 149.2l2.3-.4z" fill-rule="evenodd"/>
<path d="M296.3 149.2l2.2-.4z" fill-rule="evenodd"/>
<path d="M296.3 149.2l2.1-.3z" fill-rule="evenodd"/>
<path d="M296.3 149.2l2-.2z" fill-rule="evenodd"/>
<path d="M296.3 149.2l1.9-.1v.1z" fill-rule="evenodd"/>
<path d="M296.3 149.2l2 .2z" fill-rule="evenodd"/>
<path d="M296.3 149.2l2.1 .3z" fill-rule="evenodd"/>
<path d="M296.3 149.2l2.2 .3z" fill-rule="evenodd"/>
<path d="M296.3 149.2l2.3 .4z" fill-rule="evenodd"/>
<path d="M299.4 158.1l2.3-.3z" fill-rule="evenodd"/>
<path d="M299.5 158.1l2.2-.3z" fill-rule="evenodd"/>
<path d="M299.7 157.9l2-.1-2.1 .2z" fill-rule="evenodd"/>
<path d="M299.7 157.8h2z" fill-rule="evenodd"/>
<path d="M299.7 157.7l2 .1h-2z" fill-rule="evenodd"/>
<path d="M299.7 157.6l2 .2z" fill-rule="evenodd"/>
<path d="M299.6 157.5l2.1 .3z" fill-rule="evenodd"/>
<path d="M299.5 157.4l2.2 .4z" fill-rule="evenodd"/>
<path d="M299.4 157.4l2.3 .4z" fill-rule="evenodd"/>
<path d="M320.1 157.8l2.3-.4z" fill-rule="evenodd"/>
<path d="M320.1 157.8l2.1-.4z" fill-rule="evenodd"/>
<path d="M320.1 157.8l2-.3z" fill-rule="evenodd"/>
<path d="M320.1 157.8l2-.2z" fill-rule="evenodd"/>
<path d="M320.1 157.8l1.9-.1v.1z" fill-rule="evenodd"/>
<path d="M320.1 157.8l2 .1z" fill-rule="evenodd"/>
<path d="M320.1 157.8l2 .2z" fill-rule="evenodd"/>
<path d="M320.1 157.8l2.1 .3z" fill-rule="evenodd"/>
<path d="M320.1 157.8l2.3 .3z" fill-rule="evenodd"/>
<path d="M320.1 157.8l2.3-.4z" fill-rule="evenodd"/>
<path d="M320.1 157.8l2.1-.4z" fill-rule="evenodd"/>
<path d="M320.1 157.8l2-.3z" fill-rule="evenodd"/>
<path d="M320.1 157.8l2-.2z" fill-rule="evenodd"/>
<path d="M320.1 157.8l1.9-.1v.1z" fill-rule="evenodd"/>
<path d="M320.1 157.8l2 .1z" fill-rule="evenodd"/>
<path d="M320.1 157.8l2 .2z" fill-rule="evenodd"/>
<path d="M320.1 157.8l2.1 .3z" fill-rule="evenodd"/>
<path d="M320.1 157.8l2.3 .3z" fill-rule="evenodd"/>
<path d="M364.2 158.1l2.3-.3z" fill-rule="evenodd"/>
<path d="M364.3 158.1l2.2-.3z" fill-rule="evenodd"/>
<path d="M364.5 157.9l2-.1-2.1 .2z" fill-rule="evenodd"/>
<path d="M364.6 157.8h1.9z" fill-rule="evenodd"/>
<path d="M364.6 157.7l1.9 .1h-1.9z" fill-rule="evenodd"/>
<path d="M364.5 157.6l2 .2z" fill-rule="evenodd"/>
<path d="M364.4 157.5l2.1 .3z" fill-rule="evenodd"/>
<path d="M364.3 157.4l2.2 .4z" fill-rule="evenodd"/>
<path d="M364.2 157.4l2.3 .4z" fill-rule="evenodd"/>
<path d="M396.3 149.6l2.3-.4z" fill-rule="evenodd"/>
<path d="M396.4 149.5l2.2-.3z" fill-rule="evenodd"/>
<path d="M396.6 149.4l2-.2-2.1 .3z" fill-rule="evenodd"/>
<path d="M396.7 149.2h1.9z" fill-rule="evenodd"/>
<path d="M396.7 149.1l1.9 .1h-1.9z" fill-rule="evenodd"/>
<path d="M396.6 149l2 .2z" fill-rule="evenodd"/>
<path d="M396.5 148.9l2.1 .3z" fill-rule="evenodd"/>
<path d="M396.4 148.8l2.2 .4z" fill-rule="evenodd"/>
<path d="M396.3 148.8l2.3 .4z" fill-rule="evenodd"/>
<path d="M35.2 166.7l2.3-.4z" fill-rule="evenodd"/>
<path d="M35.3 166.6l2.2-.3z" fill-rule="evenodd"/>
<path d="M35.5 166.5l2-.2-2.1 .3z" fill-rule="evenodd"/>
<path d="M35.5 166.4l2-.1z" fill-rule="evenodd"/>
<path d="M35.5 166.2l2 .1-2 .1z" fill-rule="evenodd"/>
<path d="M35.5 166.1l2 .2z" fill-rule="evenodd"/>
<path d="M35.4 166l2.1 .3z" fill-rule="evenodd"/>
<path d="M35.3 166l2.2 .3z" fill-rule="evenodd"/>
<path d="M35.2 165.9l2.3 .4z" fill-rule="evenodd"/>
<path d="M40.6 166.3l2.3-.4z" fill-rule="evenodd"/>
<path d="M40.6 166.3l2.2-.3z" fill-rule="evenodd"/>
<path d="M40.6 166.3l2.1-.3z" fill-rule="evenodd"/>
<path d="M40.6 166.3l2-.2z" fill-rule="evenodd"/>
<path d="M40.6 166.3l2-.1v.2z" fill-rule="evenodd"/>
<path d="M40.6 166.3l2 .2z" fill-rule="evenodd"/>
<path d="M40.6 166.3l2.1 .3z" fill-rule="evenodd"/>
<path d="M40.6 166.3l2.2 .3z" fill-rule="evenodd"/>
<path d="M40.6 166.3l2.3 .4z" fill-rule="evenodd"/>
<path d="M38.3 173.2l2.3 .3-2.2 .5z" fill-rule="evenodd"/>
<path d="M54.5 164l3.2 .5-3.2 .5a.51 .51 0 0 0 .5-.5 .51 .51 0 0 0-.5-.5z" fill-rule="evenodd"/>
<path d="M79.2 168.4l1 2.1h-2z" fill-rule="evenodd"/>
<path d="M191.3 162.6l3.2 .6-3.2 .5a.51 .51 0 0 0 .5-.5 .51 .51 0 0 0-.5-.6z" fill-rule="evenodd"/>
<path d="M320.1 165.9l2.3-.4z" fill-rule="evenodd"/>
<path d="M320.1 165.9l2.1-.4z" fill-rule="evenodd"/>
<path d="M320.1 165.9l2-.3z" fill-rule="evenodd"/>
<path d="M320.1 165.9l2-.2z" fill-rule="evenodd"/>
<path d="M320.1 165.9l1.9-.1v.1z" fill-rule="evenodd"/>
<path d="M320.1 165.9l2 .2z" fill-rule="evenodd"/>
<path d="M320.1 165.9l2 .3z" fill-rule="evenodd"/>
<path d="M320.1 165.9l2.1 .3z" fill-rule="evenodd"/>
<path d="M320.1 165.9l2.3 .4z" fill-rule="evenodd"/>
<path d="M325.6 166.3l2.3-.4z" fill-rule="evenodd"/>
<path d="M325.7 166.2l2.2-.3z" fill-rule="evenodd"/>
<path d="M325.8 166.2l2.1-.3z" fill-rule="evenodd"/>
<path d="M326 165.9h1.9l-2 .2z" fill-rule="evenodd"/>
<path d="M326 165.8l1.9 .1h-1.9z" fill-rule="evenodd"/>
<path d="M325.9 165.7l2 .2z" fill-rule="evenodd"/>
<path d="M325.8 165.6l2.1 .3z" fill-rule="evenodd"/>
<path d="M325.7 165.5l2.2 .4z" fill-rule="evenodd"/>
<path d="M325.6 165.5l2.3 .4z" fill-rule="evenodd"/>
<path d="M383.5 178.6h.5l.1 .5-.5 .1 .2-.3-.2 .3-.1-.1z" fill-rule="evenodd"/>
<path d="M411.4 170.5l.4 2.2z" fill-rule="evenodd"/>
<path d="M411.4 170.5l.4 2.1z" fill-rule="evenodd"/>
<path d="M411.4 170.5l.3 2z" fill-rule="evenodd"/>
<path d="M411.4 170.5l.2 1.9z" fill-rule="evenodd"/>
<path d="M411.4 170.5l.1 1.9h-.1z" fill-rule="evenodd"/>
<path d="M411.4 170.5l-.2 1.9z" fill-rule="evenodd"/>
<path d="M411.4 170.5l-.3 2z" fill-rule="evenodd"/>
<path d="M411.4 170.5l-.3 2.1z" fill-rule="evenodd"/>
<path d="M411.4 170.5l-.4 2.2z" fill-rule="evenodd"/>
<path d="M251.2 197.6a.38 .38 0 0 1 .7 .1 .38 .38 0 0 1-.5 .5l.1-.4-.1 .4-.2-.1z" fill-rule="evenodd"/>
<path d="M375.2 178l.8 .2-1.2 2.1z" fill-rule="evenodd"/>
<path d="M385.1 197.1l.3-.1v.4v-.4a.38 .38 0 0 1 .4 .5 .38 .38 0 0 1-.6 .2 .38 .38 0 0 1-.1-.6z" fill-rule="evenodd"/>
<path d="M15.8 203.1l.4 2.2z" fill-rule="evenodd"/>
<path d="M15.8 203.1l.3 2.1z" fill-rule="evenodd"/>
<path d="M15.8 203.1l.2 2z" fill-rule="evenodd"/>
<path d="M15.8 203.1l.1 1.9z" fill-rule="evenodd"/>
<path d="M15.8 203.1v1.9h-.1z" fill-rule="evenodd"/>
<path d="M15.8 203.1l-.2 1.9z" fill-rule="evenodd"/>
<path d="M15.8 203.1l-.3 2z" fill-rule="evenodd"/>
<path d="M15.8 203.1l-.4 2.1z" fill-rule="evenodd"/>
<path d="M15.8 203.1l-.4 2.2z" fill-rule="evenodd"/>
<path d="M15.4 206.7l.4 2.2z" fill-rule="evenodd"/>
<path d="M15.4 206.8l.4 2.1z" fill-rule="evenodd"/>
<path d="M15.5 206.9l.3 2z" fill-rule="evenodd"/>
<path d="M15.6 207l.2 1.9z" fill-rule="evenodd"/>
<path d="M15.7 207h.1v1.9z" fill-rule="evenodd"/>
<path d="M15.8 207v1.9z" fill-rule="evenodd"/>
<path d="M15.9 207l.1-.1-.2 2z" fill-rule="evenodd"/>
<path d="M16.1 206.8l-.3 2.1z" fill-rule="evenodd"/>
<path d="M16.2 206.7l-.4 2.2z" fill-rule="evenodd"/>
<path d="M54.5 218.2l3.2 .5-3.2 .5a.51 .51 0 0 0 .5-.5 .51 .51 0 0 0-.5-.5z" fill-rule="evenodd"/>
<path d="M254.4 205.9a.38 .38 0 0 1 .5-.1 .38 .38 0 0 1 0 .6 .38 .38 0 0 1-.5 0l.3-.3-.3 .3z" fill-rule="evenodd"/>
<path d="M351.6 206.4l.1-.1 .2 .4-.2-.4a.38 .38 0 0 1 .6 .3 .38 .38 0 0 1-.4 .5l-.3-.3z" fill-rule="evenodd"/>
<path d="M411 212l.4 2.3z" fill-rule="evenodd"/>
<path d="M411.1 212.2l.3 2.1z" fill-rule="evenodd"/>
<path d="M411.1 212.3l.3 2z" fill-rule="evenodd"/>
<path d="M411.2 212.3l.2 2z" fill-rule="evenodd"/>
<path d="M411.4 212.4h.1l-.1 1.9z" fill-rule="evenodd"/>
<path d="M411.5 212.4l-.1 1.9z" fill-rule="evenodd"/>
<path d="M411.6 212.3h.1l-.3 2z" fill-rule="evenodd"/>
<path d="M411.8 212.2l-.4 2.1z" fill-rule="evenodd"/>
<path d="M411.8 212l-.4 2.3z" fill-rule="evenodd"/>
<path d="M12.3 224.4l3.2 .5-3.2 .5 .5-.2v-.3v-.3z" fill-rule="evenodd"/>
<path d="M34.8 239.8l2.3-.4z" fill-rule="evenodd"/>
<path d="M34.8 239.8l2.2-.4z" fill-rule="evenodd"/>
<path d="M34.8 239.8l2.1-.3z" fill-rule="evenodd"/>
<path d="M34.8 239.8l2-.2z" fill-rule="evenodd"/>
<path d="M34.8 239.8l1.9-.1v.1z" fill-rule="evenodd"/>
<path d="M34.8 239.8l2 .1z" fill-rule="evenodd"/>
<path d="M34.8 239.8l2.1 .2z" fill-rule="evenodd"/>
<path d="M34.8 239.8l2.2 .3z" fill-rule="evenodd"/>
<path d="M34.8 239.8l2.3 .3z" fill-rule="evenodd"/>
<path d="M35.2 230l2.3-.4z" fill-rule="evenodd"/>
<path d="M35.3 230l2.2-.4z" fill-rule="evenodd"/>
<path d="M35.5 229.8l2-.2-2.1 .3z" fill-rule="evenodd"/>
<path d="M35.5 229.7l2-.1-2 .2z" fill-rule="evenodd"/>
<path d="M35.5 229.6h2z" fill-rule="evenodd"/>
<path d="M35.5 229.4l2 .2h-2z" fill-rule="evenodd"/>
<path d="M35.4 229.3l2.1 .3z" fill-rule="evenodd"/>
<path d="M35.3 229.3l2.2 .3z" fill-rule="evenodd"/>
<path d="M35.2 229.2l2.3 .4z" fill-rule="evenodd"/>
<path d="M40.4 229.6l2.3-.4z" fill-rule="evenodd"/>
<path d="M40.4 229.6l2.2-.3z" fill-rule="evenodd"/>
<path d="M40.4 229.6l2.1-.3z" fill-rule="evenodd"/>
<path d="M40.4 229.6l2-.2-.1 .2z" fill-rule="evenodd"/>
<path d="M40.4 229.6l1.9 .1z" fill-rule="evenodd"/>
<path d="M40.4 229.6l2 .2z" fill-rule="evenodd"/>
<path d="M40.4 229.6l2.1 .3z" fill-rule="evenodd"/>
<path d="M40.4 229.6l2.2 .4z" fill-rule="evenodd"/>
<path d="M40.4 229.6l2.3 .4z" fill-rule="evenodd"/>
<path d="M191.3 219.6l3.2 .5-3.2 .5a.51 .51 0 0 0 .5-.5 .51 .51 0 0 0-.5-.5z" fill-rule="evenodd"/>
<path d="M256 240.1l2.3-.3z" fill-rule="evenodd"/>
<path d="M256.1 240.1l2.2-.3z" fill-rule="evenodd"/>
<path d="M256.2 240l2.1-.2z" fill-rule="evenodd"/>
<path d="M256.3 239.8h2l-2 .1z" fill-rule="evenodd"/>
<path d="M256.3 239.7l2 .1h-2z" fill-rule="evenodd"/>
<path d="M256.3 239.6l2 .2z" fill-rule="evenodd"/>
<path d="M256.2 239.5l2.1 .3z" fill-rule="evenodd"/>
<path d="M256.1 239.4l2.2 .4z" fill-rule="evenodd"/>
<path d="M256 239.4l2.3 .4z" fill-rule="evenodd"/>
<path d="M409.7 232.2l1.9 2.8-.1-.1a2.55 2.55 0 0 1 0 2.9 17.3 17.3 0 0 1-4.4 5.5l-.6-.9a12.2 12.2 0 0 0 3.9-8.1l-.2-.9z" fill-rule="evenodd"/>
<path d="M394.9 250.1l4.3-2.1h.9l-4.1 1.9-1 .3z" fill-rule="evenodd"/>
<path d="M395.8 243a2.65 2.65 0 0 1 3.8 .1l-.7 .5a1.88 1.88 0 0 0-3 1 1.88 1.88 0 0 0 2 2.4l.5-.2 .5-.5 .8 .6a2.78 2.78 0 0 1-4 .1 2.78 2.78 0 0 1 .1-4z" fill-rule="evenodd"/>
<path d="M398.8 256.1l2.6-1.2 3.6-2.1a29.1 29.1 0 0 0 5.6-4.8h.7v-.9l.6-.7 .6 1.3a35.8 35.8 0 0 1-13.6 8.5z" fill-rule="evenodd"/>
<path d="M401.8 242.4l-2.3 5.3h1l.5-1.2h2.3l.5 1.2h1.1l-2.3-5.3zM402.2 243.5l.8 2.2h-1.7z" fill-rule="evenodd"/>
<path d="M401.2 246.8h1.1l-1.4 .8z" fill-rule="evenodd"/>
<path d="M404.1 244.6l.5-.3v1l-.3 .2-.3-.7z" fill-rule="evenodd"/>
<path d="M396.8 253.1l4.8-2.4 3.9-2.7h.6a1.72 1.72 0 0 1 1.2-1.6l.5 .8a37 37 0 0 1-10.9 6z" fill-rule="evenodd"/>
<path d="M404.9 242.4h1.3l2.5 3.9v-3.9h1v5.3h-1.2l-2.6-4.1-.1 4.1h-.9z" fill-rule="evenodd"/>
<path d="M411.3 243.5h.3l-.3 .4z" fill-rule="evenodd"/>
<path d="M411.6 235l1.8 2.7a4.2 4.2 0 0 1-.8 4.4h-1.8a6.9 6.9 0 0 0 .8-7.1z" fill-rule="evenodd"/>
<path d="M411 243.2h1.3l.5 .3a.77 .77 0 0 1 0 .9 .77 .77 0 0 1-.9 .2h-.9zM410.1 242.4v5.3h.9v-2.3h.7l1.2 2.3h1.2l-1.4-2.3a1.52 1.52 0 0 0 1.2-1.9 1.52 1.52 0 0 0-1.9-1.1z" fill-rule="evenodd"/>
<path d="M413.2 245.6l.7-.7v1.1l-.2 .4z" fill-rule="evenodd"/>
<path d="M413.9 242.4v.5z" fill-rule="evenodd"/>
<path d="M414.3 242.4v5.3h.9v-5.3z" fill-rule="evenodd"/>
<path d="M413.5 238l2 3.1 .2 .9-.2 1v-.9h-1.5a5.1 5.1 0 0 0-.5-4.1z" fill-rule="evenodd"/>
<path d="M416.5 242.8a3.3 3.3 0 0 1 3.9 .1l-.7 .7a1.94 1.94 0 0 0-2.6 .1 1.94 1.94 0 0 0-.1 2.6 1.94 1.94 0 0 0 2.6 .4v-1.3l-1.1-.8h2v2.7a3.3 3.3 0 0 1-4.8-1.1 2.9 2.9 0 0 1 .8-3.4z" fill-rule="evenodd"/>
</g>
<g font-size="4.2">
<text x="169.4" y="5.6">IF IN DOUBT......PLEASE ASK!</text>
<text x="178.7" y="17.9">H</text>
<text x="261.6" y="18.9">H</text>
<text x="20.1" y="60.1">F</text>
<text x="267.1" y="60.1">F</text>
<text x="27.2" y="81">G</text>
<text x="62.6" y="81">G</text>
<text x="16.4" y="155">U</text>
<text x="58.5" y="165.5">D</text>
<text x="195.5" y="164.1">E</text>
<text x="282.7" y="193.1">J</text>
<text x="58.5" y="219.6">D</text>
<text x="195.5" y="221">E</text>
<text x="16.4" y="225.8">U</text>
<text x="169.4" y="277.1">IF IN DOUBT......PLEASE ASK!</text>
</g>
<text font-size="3.5" x="352.4" y="272.7">D</text>
<g font-size="3.2">
<text x="205.3" y="251.6">NOTES:</text>
<text x="205.3" y="257.9">4.</text>
<text x="210.3" y="257.9">ALL WELDS 6 mm (1/4&quot;) SEAL UNLESS OTHERWISE NOTED. BEVEL WELD</text>
<text x="210.3" y="261.1">AS REQUIRED ALL NECESSARY FLUSH-END INTERSECTIONS</text>
<text x="205.3" y="264.3">5.</text>
<text x="205.3" y="267.4">6.</text>
<text x="210.3" y="264.3">SEE MPI REQUIREMENTS- SHEET 5</text>
<text x="210.3" y="267.4">NOTES CONTINUED ON SHEET 3</text>
</g>
<g font-size="2.8">
<text x="18.1" y="4.7">11</text>
<text x="57.3" y="4.7">10</text>
<text x="97.3" y="4.7">9</text>
<text x="136.6" y="4.7">8</text>
<text x="254.4" y="4.7">5</text>
<text x="293.6" y="4.7">4</text>
<text x="332.9" y="4.7">3</text>
<text x="372.1" y="4.7">2</text>
<text x="411.4" y="4.7">1</text>
<text x="28.3" y="14.2">J</text>
<text x="105" y="17.1">19</text>
<text x="137.6" y="12.2">SEE NOTES</text>
<text x="143.3" y="17.2">1</text>
<text x="182.4" y="16.7">SEE SHEET 4</text>
<text x="2.9" y="20.7">G</text>
<text x="53.8" y="21.7">.40 [.015]</text>
<text x="264.6" y="18.4">SEE SHEET 4</text>
<text x="426.7" y="20.7">G</text>
<text x="272.1" y="31.4">5</text>
<text x="277.2" y="31.1">SEE NOTES</text>
<text x="25.9" y="36.4">11</text>
<text x="26.7" y="53.4">8</text>
<text x="269.3" y="49.8">6</text>
<text x="8.7" y="59.1">SEE</text>
<text x="3.1" y="60.6">F</text>
<text x="8.7" y="62.4">SHEET 3</text>
<text x="269.2" y="60.8">SEE SHEET 3</text>
<text x="427" y="60.6">F</text>
<text x="13.5" y="68.6">K</text>
<text x="60.9" y="74.6">SEE</text>
<text x="60.9" y="77.9">SHEET 4</text>
<text x="269.2" y="77.2">15</text>
<text x="274.5" y="77.2">SEE NOTES</text>
<text x="15.4" y="79.8">SEE</text>
<text x="15.4" y="83.1">SHEET 4</text>
<text x="17.1" y="94.2">7</text>
<text x="3" y="100.5">E</text>
<text x="30.8" y="101.9">13</text>
<text x="426.9" y="100.5">E</text>
<text x="19.9" y="112">.40 [.015]</text>
<text x="34" y="112">J</text>
<text x="268.5" y="113">5</text>
<text x="272.9" y="112.7">SEE NOTES</text>
<text x="68.6" y="134.2">9</text>
<text x="92.1" y="135.1">6</text>
<text x="132.7" y="134.2">9</text>
<text x="146.9" y="135.3">20</text>
<text x="163.9" y="134.2">2</text>
<text x="188.8" y="134.2">9</text>
<text x="214.1" y="136.4">18</text>
<text x="233.9" y="136.4">9</text>
<text x="2.9" y="140.4">D</text>
<text x="158.7" y="138.5">SEE NOTES</text>
<text x="426.8" y="140.4">D</text>
<text x="10.9" y="149.9">SEE SHEET 5</text>
<text x="339.5" y="148.8">2455</text>
<text x="351.4" y="148.5">5</text>
<text x="347.6" y="150.1">96</text>
<text x="351.4" y="151.4">8</text>
<text x="28.7" y="158.6">A</text>
<text x="78.3" y="158.9">B</text>
<text x="304.2" y="158.7">442</text>
<text x="310.3" y="158.7">17</text>
<text x="314" y="157.1">3</text>
<text x="314" y="160">8</text>
<text x="335.8" y="158.7">1114</text>
<text x="343.5" y="158.7">43</text>
<text x="347.2" y="157.1">7</text>
<text x="347.2" y="160">8</text>
<text x="376.7" y="159.4">SEE</text>
<text x="18.9" y="167.2">76</text>
<text x="23.4" y="167.2">3.0</text>
<text x="54.8" y="167.1">SEE SHEET 3</text>
<text x="190.7" y="167.1">SEE SHEET 3</text>
<text x="332.9" y="166.8">187</text>
<text x="339" y="166.8">7</text>
<text x="341.1" y="165.2">3</text>
<text x="375.1" y="162.8">NOTES</text>
<text x="379.3" y="167.1">4</text>
<text x="389.6" y="165.9">9</text>
<text x="341.1" y="168.1">8</text>
<text x="18.1" y="174.6">.80 [.031]</text>
<text x="32" y="174.6">B</text>
<text x="2.9" y="180.3">C</text>
<text x="255.3" y="183.9">5</text>
<text x="426.8" y="180.3">C</text>
<text x="415.3" y="191.9">7</text>
<text x="21.5" y="194.9">141</text>
<text x="27.6" y="194.9">5.6</text>
<text x="270.6" y="195.8">SEE SHEET 4</text>
<text x="403.1" y="193.5">1053</text>
<text x="410.8" y="193.5">41</text>
<text x="414.5" y="194.8">16</text>
<text x="260.3" y="199">3</text>
<text x="3" y="220.2">B</text>
<text x="357.6" y="220.9">15</text>
<text x="383.4" y="220.9">9</text>
<text x="426.9" y="220.2">B</text>
<text x="9.4" y="227.9">SEE SHEET 5</text>
<text x="54.5" y="222.4">SEE SHEET 3</text>
<text x="188" y="224.4">SEE SHEET 3</text>
<text x="351.7" y="225.2">SEE NOTES</text>
<text x="46" y="230.5">71</text>
<text x="50.6" y="230.5">2.8</text>
<text x="151.3" y="239.3">3</text>
<text x="137.5" y="240.9">5363</text>
<text x="145.2" y="240.9">211</text>
<text x="150.5" y="242.2">16</text>
<text x="3" y="260.2">A</text>
<text x="360.9" y="262.7">WELDMENT, R2D CATWALK, LEV 1, PC4100</text>
<text x="426.9" y="260.2">A</text>
<text x="18.1" y="276.2">11</text>
<text x="57.3" y="276.2">10</text>
<text x="97.3" y="276.2">9</text>
<text x="136.6" y="276.2">8</text>
<text x="254.4" y="276.2">5</text>
<text x="293.6" y="276.2">4</text>
<text x="332.9" y="276.2">3</text>
<text x="372.1" y="276.2">2</text>
<text x="411.4" y="276.2">1</text>
</g>
<g font-size="2.5">
<text x="326.3" y="254.7">PROPRIETARY. THE USE,</text>
<text x="329.2" y="257.2">REPRODUCTION OR</text>
<text x="329.4" y="252.2">CONFIDENTIAL AND</text>
<text x="356.4" y="256.4">DO NOT SCALE DRAWING</text>
<text x="324.4" y="262.1">PRIOR WRITTEN CONSENT IS</text>
<text x="327" y="259.7">DISTRIBUTION WITHOUT</text>
<text x="326.1" y="264.6">PROHIBITED. ALL RIGHTS</text>
<text x="333.6" y="267.1">RESERVED.</text>
<text x="390.9" y="269.6">AY30011</text>
<text x="364.7" y="270.9">SHEET 2 OF 5</text>
<text x="422" y="270.9">A</text>
</g>
<g font-size="2.1">
<text x="357.9" y="242">THIRD ANGLE PROJECTION</text>
<text x="324.3" y="272.1">SCALE</text>
<text x="333.2" y="272.1">1:12</text>
<text x="338.7" y="272.1">SHEET SIZE</text>
<text x="416.1" y="270.9">REV</text>
</g>
<g font-size="1.8">
<text x="325" y="241.6">UNLESS OTHERWISE SPECIFIED</text>
<text x="327" y="243.3">SEE SHEET 1 FOR DEFAULT</text>
<text x="331.1" y="245.1">TOLERANCES AND</text>
<text x="332" y="246.9">SPECIFICATIONS</text>
</g>
</svg>
